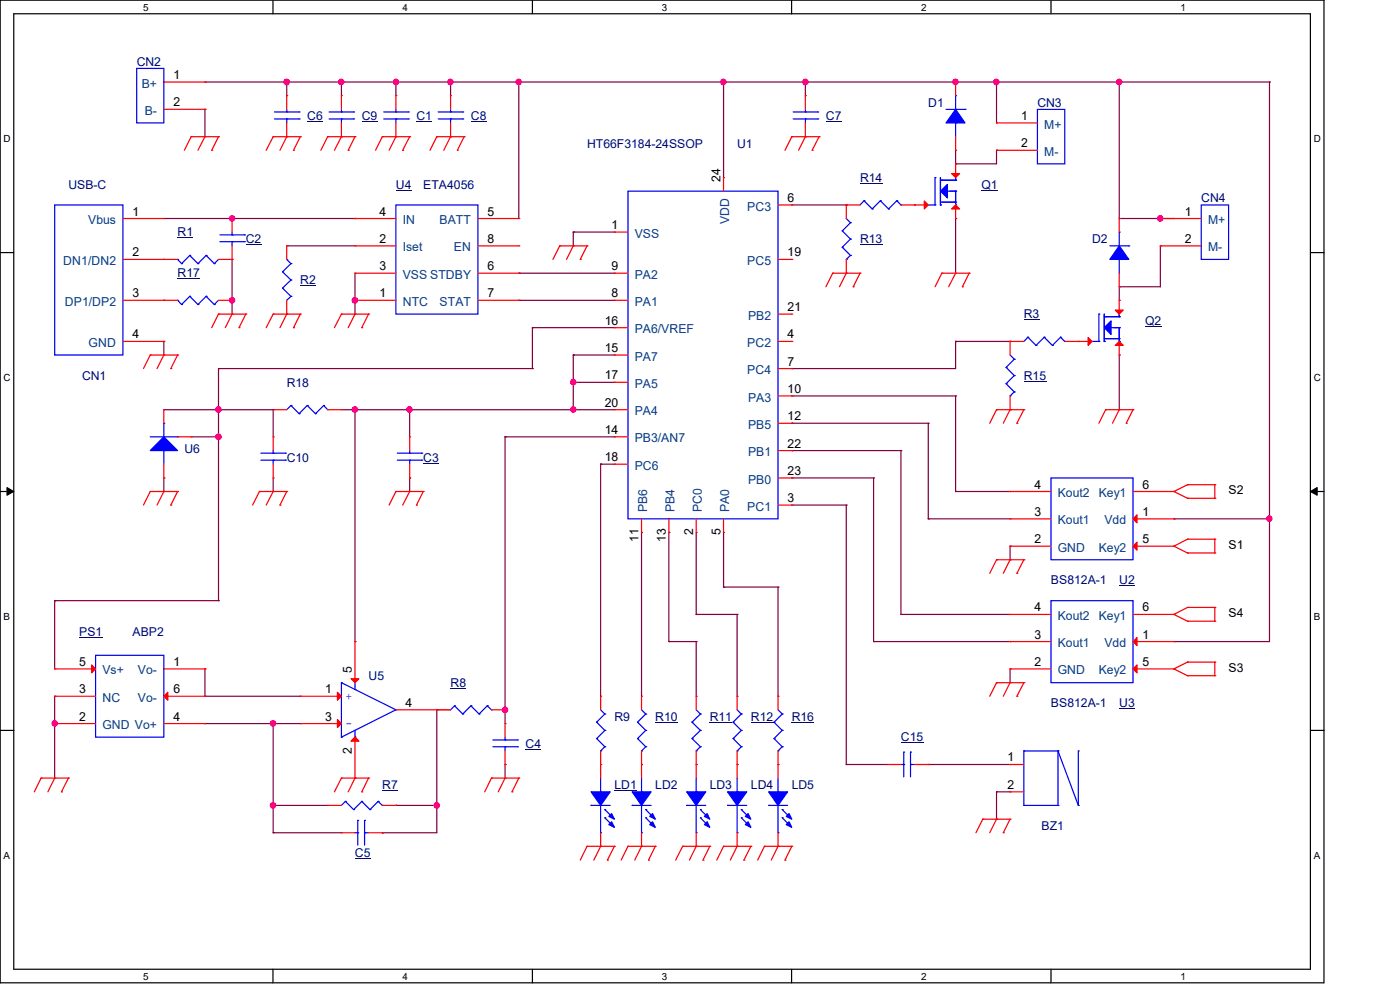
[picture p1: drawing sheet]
<svg xmlns="http://www.w3.org/2000/svg" width="297mm" height="210mm" viewBox="0 0 297 210" stroke-linecap="round" stroke-linejoin="round" font-family="sans-serif">
<path d="M0 0h280.9v208.5h-280.9zM2.9 2.9h275.1v202.7h-275.1z" fill="none" stroke="#000" stroke-width=".25"/>
<g fill="#fff">
<path d="M30.4 .3h1.1v2.4h-1.1z"/>
<path d="M30.4 205.9h1.1v2.3h-1.1z"/>
</g>
<path d="M57.9 0v2.9M57.9 205.6v2.9" fill="none" stroke="#000" stroke-width=".25"/>
<g fill="#fff">
<path d="M85.4 .3h1.1v2.4h-1.1z"/>
<path d="M85.4 205.9h1.1v2.3h-1.1z"/>
</g>
<path d="M112.9 0v2.9M112.9 205.6v2.9" fill="none" stroke="#000" stroke-width=".25"/>
<g fill="#fff">
<path d="M140.4 .3h1.2v2.4h-1.2z"/>
<path d="M140.4 205.9h1.2v2.3h-1.2z"/>
</g>
<path d="M167.9 0v2.9M167.9 205.6v2.9" fill="none" stroke="#000" stroke-width=".25"/>
<g fill="#fff">
<path d="M195.4 .3h1.2v2.4h-1.2z"/>
<path d="M195.4 205.9h1.2v2.3h-1.2z"/>
</g>
<path d="M223 0v2.9M223 205.6v2.9" fill="none" stroke="#000" stroke-width=".25"/>
<g fill="#fff">
<path d="M250.4 .3h1.2v2.4h-1.2z"/>
<path d="M250.4 205.9h1.2v2.3h-1.2z"/>
<path d="M.8 28.2h1.4v2.4h-1.4z"/>
<path d="M278.7 28.2h1.5v2.4h-1.5z"/>
<path d="M.8 78.9h1.4v2.3h-1.4z"/>
<path d="M278.7 78.9h1.5v2.3h-1.5z"/>
</g>
<path d="M0 53.6h2.9M278 53.6h2.9" fill="none" stroke="#000" stroke-width=".25"/>
<g fill="#fff">
<path d="M.8 129.6h1.3v2.3h-1.3z"/>
<path d="M278.7 129.6h1.4v2.3h-1.4z"/>
</g>
<path d="M0 104.3h2.9M278 104.3h2.9" fill="none" stroke="#000" stroke-width=".25"/>
<path d="M1.5 103.4l1.4 .9-1.4 .8zM278 104.3l1.4-.9v1.7z" fill="#000" stroke="#000" stroke-width=".21"/>
<g fill="#fff">
<path d="M.8 180.3h1.3v2.3h-1.3z"/>
<path d="M278.7 180.3h1.4v2.3h-1.4z"/>
</g>
<path d="M0 154.9h2.9M278 154.9h2.9" fill="none" stroke="#000" stroke-width=".25"/>
<g fill="none" stroke="#800040" stroke-width=".25">
<path d="M43.5 17.4h.1M43.5 17.4h225.8M60.8 17.4h.1M60.8 17.4v2.9M72.4 17.4h.1M72.4 17.4v2.9M84 17.4h.1M84 17.4v2.9M95.6 17.4h.1M95.6 17.4v2.9M110.1 17.4h.1M110.1 17.4v29"/>
<path d="M153.5 17.4h.1M153.5 17.4v20.3M170.9 17.4h.1M170.9 17.4v2.9M202.7 17.4h.1M211.4 17.4h.1M211.4 17.4v8.7M237.4 17.4h.1M237.4 17.4v29h11.6M269.3 17.4h.1M269.3 17.4v118.7h-20.3M43.5 23.2h.1"/>
<path d="M43.5 23.2v5.8M202.7 34.8h.1M202.7 31.9v2.9M211.4 31.9h.1M211.4 31.9v2.9h-8.7M34.8 46.4h40.5M49.2 46.4h.1M49.2 55v11.6M60.8 52.2h.1M60.8 52.2h14.5M75.3 46.4h.1M75.3 58v8.6"/>
<path d="M110.1 58h.1M110.1 58h20.2M121.6 49.2h.1M121.6 49.2v3M121.6 49.2h8.7M168 43.5h11.5M179.5 43.5h.1M202.7 46.4h.1M202.7 46.4v11.6M246.2 46.4h.1M246.2 52.2h.1M246.2 52.2v8.6h-8.8"/>
<path d="M249 46.4h.1M34.8 72.4h.1M34.8 72.4v2.9M46.4 78.2h.1M46.4 78.2h66.5M46.4 78.2v49.2M49.2 63.7h.1M49.2 66.6h.1M75.3 63.7h.1M75.3 66.6h.1M110.1 63.7h.1M110.1 63.7h20.2"/>
<path d="M112.9 69.5h.1M112.9 78.2h.1M112.9 69.5h17.4M112.9 69.5v8.7M121.6 75.3h.1M121.6 75.3v11.6M121.6 75.3h8.7M168 78.2h.1M202.7 72.4h.1M202.7 72.4v5.8h-34.7M202.7 72.4h11.6M237.4 75.3h.1"/>
<path d="M237.4 60.8h.1M237.4 63.7h.1M237.4 60.8v2.9M237.4 75.3v11.6M34.8 86.9h.1M34.8 86.9h23.2M40.6 92.7h5.8M46.4 86.9h.1M46.4 92.7h.1M58 86.9h.1M58 86.9v5.8M72.4 86.9h57.9"/>
<path d="M75.3 86.9h.1M75.3 86.9v49.2M86.9 86.9h.1M86.9 86.9v5.8M107.1 92.7h.1M107.1 92.7v60.8M107.1 92.7h23.2M121.6 81.1h.1M121.6 86.9h.1M121.6 81.1h8.7M127.4 98.5h.1M127.4 98.5v49.2"/>
<path d="M127.4 98.5h2.9M168 95.6h.1M168 89.8h.1M168 84h.1M168 95.6h23.1M168 89.8h28.9M168 84h34.7M191.1 95.6h.1M191.1 95.6v34.7M196.9 89.8h.1M196.9 89.8v20.3M202.7 84h.1"/>
<path d="M202.7 84v20.3M34.8 101.4h.1M34.8 101.4v2.9M58 104.3h.1M58 101.4v2.9M86.9 101.4h.1M86.9 101.4v2.9M136.1 112.9h.1M136.1 112.9v34.8M141.9 112.9h.1M141.9 112.9v23.2M147.7 112.9v17.4"/>
<path d="M153.5 112.9h.1M153.5 112.9v11.6M168 101.4h.1M168 107.1h.1M168 101.4h17.3M168 107.1h11.5M179.5 107.1h.1M179.5 107.1v55.1M185.3 101.4h.1M185.3 101.4v34.7M196.9 110.1h.1M196.9 110.1h17.4"/>
<path d="M202.7 104.3h.1M202.7 104.3h11.6M214.3 115.9h.1M214.3 115.9v2.8M249 110.1h.1M249 110.1h20.3M269.3 110.1h.1M11.6 127.4h.1M11.6 127.4v14.5M11.6 127.4h34.8M46.4 127.4h.1M75.3 136.1h.1"/>
<path d="M141.9 136.1h.1M141.9 136.1h5.8M147.7 130.3h.1M147.7 136.1h.1M147.7 136.1v11.6M147.7 130.3h8.7M153.5 124.5h.1M153.5 124.5h11.6M156.4 130.3h.1M156.4 130.3v17.4M165.1 124.5h.1M165.1 124.5v23.2"/>
<path d="M185.3 136.1h.1M185.3 136.1h29M191.1 130.3h.1M191.1 130.3h23.2M249 136.1h.1M11.6 153.5h.1M11.6 147.7h.1M11.6 147.7v17.4M43.5 147.7h.1M43.5 141.9h.1M43.5 141.9v5.8M43.5 147.7h20.2"/>
<path d="M43.5 153.5h20.2M58 153.5h.1M58 153.5v23.2M92.7 150.6h.1M92.7 150.6v26.1h-11.6M92.7 150.6h2.9M107.1 150.6h.1M214.3 141.9h.1M214.3 141.9v2.9M58 170.9h.1M58 176.7h.1M58 170.9h11.5"/>
<path d="M58 176.7h14.4M81.1 176.7h.1M84 170.9h.1M84 170.9h8.7M92.7 170.9h.1M107.1 162.2h.1M107.1 162.2v2.9M179.5 162.2h.1M179.5 162.2h8.8M196.9 162.2h.1M196.9 162.2h17.4M211.4 173.8h.1"/>
<path d="M211.4 168h.1M211.4 168v5.8M211.4 168h2.9"/>
</g>
<g fill="#f0f" stroke="#f0f" stroke-width=".25">
<circle cx="60.8" cy="17.4" r=".57"/>
<circle cx="110" cy="17.4" r=".56"/>
<circle cx="153.4" cy="17.4" r=".56"/>
<circle cx="49.2" cy="46.3" r=".56"/>
<circle cx="11.6" cy="153.5" r=".56"/>
<circle cx="57.9" cy="170.9" r=".56"/>
<circle cx="57.9" cy="153.5" r=".56"/>
<circle cx="92.7" cy="170.9" r=".56"/>
<circle cx="75.3" cy="63.7" r=".57"/>
<circle cx="75.3" cy="86.9" r=".57"/>
<circle cx="121.6" cy="81.1" r=".56"/>
<circle cx="107.1" cy="150.6" r=".56"/>
<circle cx="72.4" cy="17.4" r=".56"/>
<circle cx="84" cy="17.4" r=".56"/>
<circle cx="269.3" cy="110" r=".56"/>
<circle cx="211.4" cy="17.4" r=".56"/>
<circle cx="237.4" cy="17.4" r=".56"/>
<circle cx="49.2" cy="63.7" r=".56"/>
<circle cx="95.5" cy="17.4" r=".56"/>
<circle cx="246.1" cy="46.3" r=".56"/>
<circle cx="86.9" cy="86.9" r=".56"/>
<circle cx="121.6" cy="86.9" r=".56"/>
<circle cx="46.3" cy="86.9" r=".57"/>
<circle cx="46.3" cy="92.7" r=".57"/>
<circle cx="170.8" cy="17.4" r=".56"/>
<circle cx="202.7" cy="17.4" r=".56"/>
</g>
<g fill="none" stroke="#f00" stroke-width=".25">
<path d="M34.8 17.4h8.7M43.5 17.4h.1M202.7 17.4h.1M202.7 17.4v2.9M34.8 23.2h8.7M40.6 29h.1M40.6 29h5.8M40.6 29l-1.5 2.9M43.5 29h.1M43.5 23.2h.1M43.5 29l-1.5 2.9M44.9 31.9h.1"/>
<path d="M46.4 29h.1M46.4 29l-1.5 2.9M58 29h.1M58 29l-1.5 2.9M58 29h5.7M60.8 29h.1M60.8 20.3h.1M60.8 29l-1.4 2.9M60.8 20.3v2.9M60.8 26.1v2.9M62.3 31.9h.1M63.7 29h.1"/>
<path d="M63.7 29l-1.4 2.9M69.5 29h.1M69.5 29h5.8M69.5 29l-1.4 2.9M72.4 29h.1M72.4 20.3h.1M72.4 29l-1.4 2.9M72.4 20.3v2.9M72.4 26.1v2.9M73.9 31.9h.1M75.3 29h.1M75.3 29l-1.4 2.9"/>
<path d="M81.1 29h.1M81.1 29h5.8M81.1 29l-1.4 2.9M84 29h.1M84 20.3h.1M84 29l-1.5 2.9M84 20.3v2.9M84 26.1v2.9M85.4 31.9h.1M86.9 29h.1M86.9 29l-1.5 2.9M92.7 29h.1"/>
<path d="M92.7 29h5.8M92.7 29l-1.5 2.9M95.6 29h.1M95.6 20.3h.1M95.6 29l-1.5 2.9M95.6 20.3v2.9M95.6 26.1v2.9M97 31.9h.1M98.5 29h.1M98.5 29l-1.5 2.9M153.5 37.7h.1M153.5 37.7v2.9"/>
<path d="M168 29h.1M168 29h5.8M168 29l-1.5 2.9M170.9 29h.1M170.9 20.3h.1M170.9 29l-1.5 2.9M170.9 20.3v2.9M170.9 26.1v2.9M172.3 31.9h.1M173.8 29h.1M173.8 29l-1.5 2.9M202.7 34.8h.1"/>
<path d="M202.7 31.9h.1M202.7 29v2.9M202.7 34.8v2.9M211.4 26.1h.1M211.4 31.9h.1M211.4 26.1h8.7M211.4 31.9h8.7M26.1 46.4h8.7M26.1 55h11.6M34.8 46.4h.1M34.8 55h.1M46.4 55h2.8"/>
<path d="M49.2 46.4h.1M49.2 55h.1M49.2 46.4v2.8M49.2 52.2v2.8M60.8 52.2h.1M60.8 52.2v2.8M75.3 46.4h.1M75.3 58h.1M75.3 52.2h.1M75.3 58h8.7M75.3 52.2h8.7M75.3 46.4h8.7"/>
<path d="M101.4 58h8.7M101.4 52.2h8.7M101.4 46.4h8.7M110.1 58h.1M110.1 46.4h.1M110.1 52.2h.1M118.7 52.2h.1M118.7 52.2l-1.4 2.8M118.7 52.2h5.8M121.6 52.2h.1M121.6 52.2l-1.4 2.8M123.1 55h.1"/>
<path d="M124.5 52.2h.1M124.5 52.2l-1.4 2.8M130.3 58h.1M130.3 49.2h.1M130.3 58h2.9M130.3 49.2h2.9M165.1 55h2.9M165.1 43.5h2.9M168 43.5h.1M168 55h.1M176.7 58h.1M176.7 58h5.8"/>
<path d="M176.7 58l-1.5 2.8M179.5 58h.1M179.5 43.5h.1M179.5 58l-1.4 2.8M179.5 43.5v2.9M179.5 55v3M179.5 43.5h3M182.5 58h.1M182.5 58l-1.5 2.8M191.1 43.5h5.8M194 43.5h.1M199.8 58h.1"/>
<path d="M199.8 58l-1.4 2.8M199.8 58h5.8M202.7 58h.1M202.7 46.4h.1M202.7 58l-1.4 2.8M202.7 43.5v2.9M205.6 58h.1M205.6 58l-1.4 2.8M237.4 46.4h.1M237.4 46.4v2.8M237.4 58v2.8M246.2 46.4h.1"/>
<path d="M246.2 52.2h.1M246.2 52.2h8.6M246.2 46.4h8.6M26.1 63.7h11.6M26.1 72.4h8.7M31.9 75.3h.1M31.9 75.3l-1.5 2.9M31.9 75.3h5.8M34.8 75.3h.1M34.8 63.7h.1M34.8 72.4h.1M34.8 75.3l-1.5 2.9"/>
<path d="M36.2 78.2h.1M37.7 75.3h.1M37.7 75.3l-1.5 2.9M46.4 66.6h.1M46.4 66.6h5.8M46.4 66.6l-1.5 2.9M46.4 63.7h2.8M49.2 66.6h.1M49.2 63.7h.1M49.2 66.6l-1.4 2.9M50.7 69.5h.1M52.2 66.6h.1"/>
<path d="M52.2 66.6l-1.5 2.9M58 66.6h.1M58 66.6l-1.5 2.9M58 66.6h5.7M60.8 66.6h.1M60.8 66.6l-1.4 2.9M60.8 63.7v2.9M62.3 69.5h.1M63.7 66.6h.1M63.7 66.6l-1.4 2.9M72.4 66.6h.1M72.4 66.6h5.8"/>
<path d="M72.4 66.6l-1.4 2.9M75.3 66.6h.1M75.3 63.7h.1M75.3 66.6l-1.4 2.9M75.3 63.7h8.7M76.8 69.5h.1M78.2 66.6h.1M78.2 66.6l-1.4 2.9M101.4 63.7h8.7M110.1 63.7h.1M130.3 75.3h.1M130.3 69.5h.1"/>
<path d="M130.3 63.7h.1M130.3 75.3h2.9M130.3 63.7h2.9M130.3 69.5h2.9M165.1 66.6h2.9M165.1 72.4h2.9M165.1 78.2h2.9M168 72.4h.1M168 78.2h.1M168 66.6h.1M181 60.8h.1M204.2 60.8h.1"/>
<path d="M214.3 72.4h.1M214.3 72.4h2.9M214.3 72.4v2.9M225.9 72.4h5.8M228.8 72.4h.1M237.4 60.8h.1M237.4 63.7h.1M237.4 75.3h.1M237.4 63.7v2.9M237.4 72.4v2.9M34.8 86.9h.1M34.8 86.9v2.9"/>
<path d="M34.8 98.5v2.9M37.7 92.7h2.9M40.6 92.7h.1M58 92.7h.1M58 86.9h.1M58 86.9h2.8M58 92.7v2.9M58 98.5v2.9M69.5 86.9h2.9M72.4 86.9h.1M86.9 92.7h.1M86.9 92.7v2.9"/>
<path d="M86.9 98.5v2.9M130.3 81.1h.1M130.3 92.7h.1M130.3 98.5h.1M130.3 86.9h.1M130.3 86.9h2.9M130.3 92.7h2.9M130.3 81.1h2.9M130.3 98.5h2.9M165.1 84h2.9M165.1 89.8h2.9M165.1 95.6h2.9"/>
<path d="M168 84h.1M168 89.8h.1M168 95.6h.1M211.4 86.9h.1M211.4 86.9l-1.4 2.9M211.4 86.9h5.8M214.3 86.9h.1M214.3 86.9l-1.4 2.9M214.3 84v2.9M215.7 89.8h.1M217.2 86.9h.1M217.2 86.9l-1.5 2.9"/>
<path d="M234.6 86.9h.1M234.6 86.9h5.8M234.6 86.9l-1.5 2.9M237.4 86.9h.1M237.4 86.9l-1.4 2.9M238.9 89.8h.1M240.4 86.9h.1M240.4 86.9l-1.5 2.9M31.9 104.3h.1M31.9 104.3h5.8M31.9 104.3l-1.5 2.8M34.8 104.3h.1"/>
<path d="M34.8 101.4h.1M34.8 104.3l-1.5 2.8M36.2 107.1h.1M37.7 104.3h.1M37.7 104.3l-1.5 2.8M55 104.3h.1M55 104.3h5.8M55 104.3l-1.4 2.8M58 104.3h.1M58 101.4h.1M58 104.3l-1.5 2.8M59.4 107.1h.1"/>
<path d="M60.8 104.3h.1M60.8 104.3l-1.4 2.8M84 104.3h.1M84 104.3l-1.5 2.8M84 104.3h5.8M86.9 104.3h.1M86.9 101.4h.1M86.9 104.3l-1.5 2.8M88.3 107.1h.1M89.8 104.3h.1M89.8 104.3l-1.5 2.8M136.1 112.9h.1"/>
<path d="M136.1 110.1v2.8M141.9 112.9h.1M141.9 110.1v2.8M147.7 112.9h.1M147.7 110.1v2.8M153.5 112.9h.1M153.5 110.1v2.8M165.1 107.1h2.9M165.1 101.4h2.9M168 107.1h.1M168 101.4h.1M211.4 118.7h.1"/>
<path d="M211.4 118.7l-1.4 2.9M211.4 118.7h5.8M214.3 118.7h.1M214.3 110.1h.1M214.3 115.9h.1M214.3 104.3h.1M214.3 104.3h8.7M214.3 118.7l-1.4 2.9M214.3 110.1h8.7M214.3 115.9h8.7M217.2 118.7h.1M217.2 118.7l-1.5 2.9"/>
<path d="M240.4 104.3h8.6M240.4 110.1h8.6M240.4 115.9h8.6M249 104.3h.1M249 115.9h.1M249 110.1h.1M249 104.3l2.9 1.4M249 115.9l2.9 1.4M251.9 102.8h.1M251.9 105.7h.1M251.9 114.4h.1M251.9 117.3h.1"/>
<path d="M251.9 102.8l-2.9 1.5M251.9 102.8h5.8M251.9 105.7h5.8M251.9 114.4l-2.9 1.5M251.9 114.4h5.8M251.9 117.3h5.8M257.7 102.8h.1M257.7 105.7h.1M257.7 114.4h.1M257.7 117.3h.1M257.7 102.8v2.9M257.7 114.4v2.9"/>
<path d="M75.3 136.1h.1M75.3 136.1v8.7M214.3 136.1h.1M214.3 130.3h.1M214.3 130.3h8.7M214.3 136.1h8.7M215.7 121.6h.1M240.4 130.3h8.6M240.4 136.1h8.6M249 130.3h.1M249 136.1h.1M249 130.3l2.9 1.5"/>
<path d="M251.9 128.9h.1M251.9 131.8h.1M251.9 128.9l-2.9 1.4M251.9 128.9h5.8M251.9 131.8h5.8M257.7 128.9h.1M257.7 131.8h.1M257.7 128.9v2.9M11.6 153.5h.1M11.6 147.7h.1M11.6 141.9h.1M11.6 147.7h8.7"/>
<path d="M11.6 153.5h8.7M11.6 141.9h8.7M34.8 147.7h8.7M34.8 153.5h8.7M34.8 141.9h8.7M43.5 141.9h.1M43.5 153.5h.1M43.5 147.7h.1M63.7 147.7h.1M63.7 153.5h.1M63.7 147.7h8.7M63.7 153.5h8.7"/>
<path d="M75.3 156.4v8.7M84 150.6h11.6M92.7 150.6h.1M104.3 150.6h2.8M107.1 150.6h.1M107.1 153.5h.1M107.1 153.5v2.9M107.1 159.3v2.9M127.4 147.7h.1M127.4 147.7v2.9M127.4 159.3v5.8M136.1 147.7h.1"/>
<path d="M136.1 147.7v2.9M136.1 159.3v5.8M147.7 147.7h.1M147.7 147.7v2.9M147.7 159.3v5.8M156.4 147.7h.1M156.4 147.7v2.9M156.4 159.3v5.8M165.1 147.7h.1M165.1 147.7v2.9M165.1 159.3v5.8M211.4 144.8h.1"/>
<path d="M211.4 144.8l-1.4 2.9M211.4 144.8h5.8M214.3 144.8h.1M214.3 141.9h.1M214.3 144.8l-1.4 2.9M214.3 141.9h8.7M215.7 147.7h.1M217.2 144.8h.1M217.2 144.8l-1.5 2.9M240.4 141.9h8.6M249 141.9h.1M249 141.9l2.9 1.4"/>
<path d="M251.9 140.5h.1M251.9 143.3h.1M251.9 140.5l-2.9 1.4M251.9 140.5h5.8M251.9 143.3h5.8M257.7 140.5h.1M257.7 143.3h.1M257.7 140.5v2.8M8.7 165.1h.1M8.7 165.1l-1.4 2.9M8.7 165.1h5.8M11.6 165.1h.1"/>
<path d="M11.6 165.1l-1.4 2.9M13 168h.1M14.5 165.1h.1M14.5 165.1l-1.5 2.9M69.5 170.9h.1M69.5 170.9h2.9M72.4 165.1h.1M72.4 176.7h.1M72.4 165.1h5.8M72.4 165.1l-1.4 2.9M72.4 176.7h2.9M75.3 165.1h.1"/>
<path d="M75.3 165.1l-1.4 2.9M76.8 168h.1M78.2 165.1h.1M78.2 165.1l-1.4 2.9M78.2 176.7h2.9M81.1 176.7h.1M81.1 170.9h2.9M84 170.9h.1M104.3 165.1h.1M104.3 165.1h5.8M104.3 165.1l-1.5 2.9M107.1 165.1h.1"/>
<path d="M107.1 162.2h.1M107.1 165.1l-1.4 2.9M108.6 168h.1M110.1 165.1h.1M110.1 165.1l-1.5 2.9M124.5 179.5h.1M124.5 179.5h5.8M124.5 179.5l-1.4 3M127.4 179.5h.1M127.4 162.2h.1M127.4 179.5l-1.4 3M127.4 176.7v2.8"/>
<path d="M130.3 179.5h.1M130.3 179.5l-1.4 3M133.2 179.5h.1M133.2 179.5l-1.4 3M133.2 179.5h5.8M136.1 179.5h.1M136.1 162.2h.1M136.1 179.5l-1.4 3M136.1 176.7v2.8M139 179.5h.1M139 179.5l-1.4 3M144.8 179.5h.1"/>
<path d="M144.8 179.5h5.8M144.8 179.5l-1.5 3M147.7 179.5h.1M147.7 162.2h.1M147.7 179.5l-1.4 3M147.7 176.7v2.8M150.6 179.5h.1M150.6 179.5l-1.5 3M153.5 179.5h.1M153.5 179.5h5.8M153.5 179.5l-1.4 3M156.4 179.5h.1"/>
<path d="M156.4 162.2h.1M156.4 179.5l-1.5 3M156.4 176.7v2.8M159.3 179.5h.1M159.3 179.5l-1.5 3M162.2 179.5h.1M162.2 179.5h5.8M162.2 179.5l-1.5 3M165.1 179.5h.1M165.1 162.2h.1M165.1 179.5l-1.5 3M165.1 176.7v2.8"/>
<path d="M168 179.5h.1M168 179.5l-1.5 3M188.3 162.2h.1M188.3 162.2h2.8M194 162.2h2.9M196.9 162.2h.1M208.5 173.8h.1M208.5 173.8l-1.4 2.9M208.5 173.8h5.8M211.4 173.8h.1M211.4 173.8l-1.4 2.9M212.9 176.7h.1"/>
<path d="M214.3 173.8h.1M214.3 162.2h.1M214.3 168h.1M214.3 173.8l-1.4 2.9M214.3 162.2h2.9M214.3 168h2.9M128.9 182.5h.1M137.6 182.5h.1M149.1 182.5h.1M157.8 182.5h.1M166.5 182.5h.1"/>
</g>
<g fill="none" stroke="#00f" stroke-width=".25">
<path d="M29 14.5h5.8v11.6h-5.8zM58.2 25.2h5.3M58.2 23.7h5.3M60.8 23.7h.1M60.8 25.2h.1M60.8 23.2v.5M60.8 25.2v.9M63.5 25.2h.1M63.5 23.7h.1M69.8 25.2h5.2M69.8 23.7h5.2M72.4 23.7h.1"/>
<path d="M72.4 25.2h.1M72.4 23.2v.5M72.4 25.2v.9M75 25.2h.1M75 23.7h.1M81.4 25.2h5.2M81.4 23.7h5.2M84 23.7h.1M84 25.2h.1M84 23.2v.5M84 25.2v.9M86.6 25.2h.1"/>
<path d="M86.6 23.7h.1M93 25.2h5.2M93 23.7h5.2M95.6 23.7h.1M95.6 25.2h.1M95.6 23.2v.5M95.6 25.2v.9M98.2 25.2h.1M98.2 23.7h.1M168.3 25.2h5.2M168.3 23.7h5.2M170.9 23.7h.1"/>
<path d="M170.9 25.2h.1M170.9 23.2v.5M170.9 25.2v.9M173.5 25.2h.1M173.5 23.7h.1M198.4 37.7h.1M198.4 37.7v5.8M199.5 38.2h.1M199.5 37.7v5.8M199.5 38.2h3.2M199.8 38.2h.1M200.7 23.2h4"/>
<path d="M202.7 38.2h.1M202.7 26.1h.1M202.7 20.3h.1M202.7 20.3v2.9M202.7 26.1v2.9M202.7 37.7v.5M204.7 23.2h.1M220.1 23.2h5.8v11.6h-5.8zM11.6 43.5h14.5v31.8h-14.5zM37.7 55h.1M37.7 55l.8 .9M38.5 55.9h.1"/>
<path d="M40.3 54.2h.1M40.3 54.2l1.7 1.7M40.3 54.2l-1.8 1.7M42 55.9h.1M43.7 54.2h.1M43.7 54.2l1.8 1.7M43.7 54.2l-1.7 1.7M45.5 55.9h.1M46.4 55l-.9 .9M46.7 51.3h5.2M46.7 49.8h5.2M49.2 49.8h.1"/>
<path d="M49.2 51.3h.1M49.2 49.2v.6M49.2 51.3v.9M51.9 51.3h.1M51.9 49.8h.1M59.9 57.7h.1M59.9 57.7l1.8 1.7M60.8 55h.1M60.8 55l.9 .9M61.7 59.4h.1M61.7 55.9h.1M61.7 59.4l-1.8 1.7"/>
<path d="M61.7 55.9l-1.8 1.8M84 43.5h17.4v23.1h-17.4zM133.2 40.6h31.9v69.5h-31.9zM178.7 49h.1M178.7 52.5h.1M178.7 49l1.7 1.7M178.7 52.5l1.7 1.7M179.5 55h.1M179.5 46.4l.9 .8M180.4 47.2h.1M180.4 50.7h.1M180.4 54.2h.1"/>
<path d="M180.4 47.2l-1.7 1.8M180.4 50.7l-1.7 1.8M180.4 54.2l-.9 .8M183.3 42.6h.1M183.3 42.6l-.8 .9M183.3 42.6l1.7 1.7M185 44.3h.1M186.8 42.6h.1M186.8 42.6l-1.8 1.7M186.8 42.6l1.7 1.7M188.5 44.3h.1M190.2 42.6h.1"/>
<path d="M190.2 42.6l-1.7 1.7M190.2 42.6l.9 .9M191.1 43.5h.1M196.9 43.5h1.5M198.4 43.5h.1M199.5 43.5h.1M199.5 42.9h3.2M201 40.6h1.7M202.4 42.9h.1M202.7 40.6h.1M202.7 43.5h.1M202.7 42.9h.1"/>
<path d="M202.7 40.6v2.9M235.5 52.2h4M237.4 55h.1M237.4 49.2h.1M237.4 49.2v3M237.4 55v3M239.5 52.2h.1M254.8 43.5h5.8v11.5h-5.8zM37.7 63.7h.1M37.7 63.7l.8 .9M38.5 64.6h.1M40.3 62.9h.1"/>
<path d="M40.3 62.9l1.7 1.7M40.3 62.9l-1.8 1.7M42 64.6h.1M43.7 62.9h.1M43.7 62.9l1.8 1.7M43.7 62.9l-1.7 1.7M45.5 64.6h.1M46.4 63.7l-.9 .9M59.9 61.1h.1M59.9 61.1l1.8 1.8M61.7 62.9h.1M61.7 62.9l-.9 .8"/>
<path d="M213.4 77.9h.1M213.4 77.9l1.8 1.8M214.3 75.3l.9 .9M215.2 76.2h.1M215.2 79.7h.1M215.2 76.2l-1.8 1.7M215.2 79.7l-1.8 1.7M218.1 71.5h.1M218.1 71.5l-.9 .9M218.1 71.5l1.7 1.8M219.8 73.3h.1M221.5 71.5h.1"/>
<path d="M221.5 71.5l-1.7 1.8M221.5 71.5l1.8 1.8M223.3 73.3h.1M225 71.5h.1M225 71.5l-1.7 1.8M225 71.5l.9 .9M225.9 72.4h.1M231.7 72.4h1.4M233.1 72.4h.1M233.1 66.6h.1M233.1 66.6v5.8M234.3 72.4h.1"/>
<path d="M234.3 67.2h.1M234.3 66.6v5.8M234.3 67.2h3.1M234.3 71.8h3.1M234.6 67.2h.1M235.7 69.5h1.7M237.2 71.8h.1M237.4 67.2h.1M237.4 69.5h.1M237.4 72.4h.1M237.4 71.8h.1M237.4 66.6v.6"/>
<path d="M237.4 69.5v2.9M31.9 92.7h5.8M34.8 95.6h.1M34.8 89.8h.1M34.8 89.8v2.9M34.8 95.6v2.9M37.7 92.7h.1M55.3 97.6h5.2M55.3 96.1h5.2M58 96.1h.1M58 97.6h.1M58 95.6v.5"/>
<path d="M58 97.6v.9M60.5 97.6h.1M60.5 96.1h.1M61.7 86h.1M61.7 86l-.9 .9M61.7 86l1.8 1.8M63.5 87.8h.1M65.2 86h.1M65.2 86l-1.7 1.8M65.2 86l1.7 1.8M66.9 87.8h.1M68.7 86h.1"/>
<path d="M68.7 86l-1.8 1.8M68.7 86l.8 .9M69.5 86.9h.1M84.3 97.6h5.2M84.3 96.1h5.2M86.9 96.1h.1M86.9 97.6h.1M86.9 95.6v.5M86.9 97.6v.9M89.5 97.6h.1M89.5 96.1h.1M213.4 81.4h.1"/>
<path d="M213.4 81.4l1.8 1.7M214.3 84h.1M215.2 83.1h.1M215.2 83.1l-.9 .9M223 101.4h17.4v17.3h-17.4zM20.3 139h14.5v17.4h-14.5zM223 127.4h17.4v17.4h-17.4zM72.4 156.4h.1M72.4 144.8h.1M72.4 144.8v11.6M72.4 144.8l11.6 5.8M75.3 146.3h.1"/>
<path d="M75.3 156.4h.1M75.3 144.8v1.5M75.3 154.9v1.5M84 150.6h.1M84 150.6l-11.6 5.8M96.4 149.7h.1M96.4 149.7l-.8 .9M96.4 149.7l1.8 1.8M98.2 151.5h.1M99.9 149.7h.1M99.9 149.7l-1.7 1.8M99.9 149.7l1.7 1.8"/>
<path d="M101.6 151.5h.1M103.4 149.7h.1M103.4 149.7l-1.8 1.8M103.4 149.7l.9 .9M104.3 150.6h.1M104.6 158.4h5.2M104.6 157h5.2M107.1 157h.1M107.1 158.4h.1M107.1 156.4v.6M107.1 158.4v.9M109.8 158.4h.1"/>
<path d="M109.8 157h.1M126.6 153.2h.1M126.6 156.7h.1M126.6 153.2l1.7 1.7M126.6 156.7l1.7 1.7M127.4 159.3h.1M127.4 150.6l.9 .9M128.3 151.5h.1M128.3 154.9h.1M128.3 158.4h.1M128.3 151.5l-1.7 1.7M128.3 154.9l-1.7 1.8"/>
<path d="M128.3 158.4l-.9 .9M135.3 153.2h.1M135.3 156.7h.1M135.3 153.2l1.7 1.7M135.3 156.7l1.7 1.7M136.1 159.3h.1M136.1 150.6l.9 .9M137 151.5h.1M137 154.9h.1M137 158.4h.1M137 151.5l-1.7 1.7M137 154.9l-1.7 1.8"/>
<path d="M137 158.4l-.9 .9M146.8 153.2h.1M146.8 156.7h.1M146.8 153.2l1.8 1.7M146.8 156.7l1.8 1.7M147.7 159.3h.1M147.7 150.6l.9 .9M148.6 151.5h.1M148.6 154.9h.1M148.6 158.4h.1M148.6 151.5l-1.8 1.7M148.6 154.9l-1.8 1.8"/>
<path d="M148.6 158.4l-.9 .9M155.5 153.2h.1M155.5 156.7h.1M155.5 153.2l1.8 1.7M155.5 156.7l1.8 1.7M156.4 159.3h.1M156.4 150.6l.9 .9M157.3 151.5h.1M157.3 154.9h.1M157.3 158.4h.1M157.3 151.5l-1.8 1.7M157.3 154.9l-1.8 1.8"/>
<path d="M157.3 158.4l-.9 .9M164.2 153.2h.1M164.2 156.7h.1M164.2 153.2l1.7 1.7M164.2 156.7l1.7 1.7M165.1 159.3h.1M165.1 150.6l.8 .9M165.9 151.5h.1M165.9 154.9h.1M165.9 158.4h.1M165.9 151.5l-1.7 1.7M165.9 154.9l-1.7 1.8"/>
<path d="M165.9 158.4l-.8 .9M191.7 159.6h.1M191.7 159.6v5.2M193.2 159.6h.1M193.2 159.6v5.2M217.2 159.3h.1M217.2 159.3v11.6M217.2 159.3h7.3M224.5 159.3h.1M224.5 159.3v11.6M224.5 159.3l4.3 11.6M228.8 159.3h.1"/>
<path d="M228.8 159.3v11.6M73.3 170h.1M73.3 170l-.9 .9M73.3 170l1.7 1.7M75 171.7h.1M75.3 176.7h.6M75.9 176.7h.1M75.9 174h.1M75.9 174v5.3M76.8 170h.1M76.8 170l-1.8 1.7M76.8 170l1.7 1.7"/>
<path d="M77.3 174h.1M77.3 176.7h.1M77.3 176.7h.9M77.3 174v5.3M78.5 171.7h.1M80.2 170h.1M80.2 170l-1.7 1.7M80.2 170l.9 .9M81.1 170.9h.1M125.4 170.9h.1M125.4 170.9h4.1M127.4 168h.1"/>
<path d="M127.4 176.7h.1M127.4 165.1v2.9M127.4 170.9v5.8M128.3 171.7h.1M128.3 173.5h.1M128.3 171.7l1.7 1.8M128.3 173.5l1.7 1.7M134.1 170.9h.1M134.1 170.9h4M136.1 168h.1M136.1 176.7h.1M136.1 165.1v2.9"/>
<path d="M136.1 170.9v5.8M137 171.7h.1M137 173.5h.1M137 171.7l1.7 1.8M137 173.5l1.7 1.7M145.7 170.9h.1M145.7 170.9h4M147.7 168h.1M147.7 176.7h.1M147.7 165.1v2.9M147.7 170.9v5.8M148.6 171.7h.1"/>
<path d="M148.6 173.5h.1M148.6 171.7l1.7 1.8M148.6 173.5l1.7 1.7M154.3 170.9h.1M154.3 170.9h4.1M156.4 168h.1M156.4 176.7h.1M156.4 165.1v2.9M156.4 170.9v5.8M157.3 171.7h.1M157.3 173.5h.1M157.3 171.7l1.7 1.8"/>
<path d="M157.3 173.5l1.7 1.7M163.1 170.9h.1M163.1 170.9h4M165.1 168h.1M165.1 176.7h.1M165.1 165.1v2.9M165.1 170.9v5.8M165.9 171.7h.1M165.9 173.5h.1M165.9 171.7l1.8 1.8M165.9 173.5l1.8 1.7M191.1 162.2h.6"/>
<path d="M191.7 162.2h.1M193.2 162.2h.1M193.2 162.2h.8M217.2 170.9h.1M217.2 170.9h7.3M224.5 170.9h.1M228.8 170.9h.1"/>
</g>
<g fill="none" stroke="#000080" stroke-width=".21">
<path d="M65.2 25.9h3.3M76.8 25.9h3.3M88.3 25.9h3.4M99.9 25.9h3.3M175.2 25.9h3.3M182.5 38.9h4.7M37.7 59.1h4.7M37.7 50.5h3.3M52.2 51.9h3.3M84 40.3h3.3M182.5 51.9h4.7M208.2 40.3h3.5"/>
<path d="M63.7 60.6h3.3M217.2 67.9h3.3M243 69.3h3.4M89.8 98.3h3.3M217.2 80.9h4.8M16.8 135.3h4.9M237.4 124.3h3.3M95.6 146h3.3M111.5 159h3.3M139 153.2h4.8M150.6 153.2h4.7M159.3 153.2h4.7"/>
<path d="M168 153.2h4.7M191.1 157.6h4.8M237.4 150.4h3.3M81.1 167.7h3.3M130.3 167.7h4.8M75.3 182.2h3.3"/>
</g>
<g fill="#00f" stroke="#00f" stroke-width=".25">
<path d="M34.8 92.7l2.9 2.9h-5.8z"/>
<path d="M199.5 40.6l1.5-1.5v2.9z"/>
<path d="M234.3 69.5l1.4-1.4v2.9z"/>
<path d="M163.1 168h4l-2 2.9z" fill-rule="evenodd"/>
<path d="M167.4 174.3l.6 1.2-1.2-.6z" fill-rule="evenodd"/>
<path d="M167.4 172.6l.6 1.2-1.2-.6z" fill-rule="evenodd"/>
<path d="M237.4 52.2l2.1 2.8h-4z" fill-rule="evenodd"/>
<path d="M125.4 168h4.1l-2.1 2.9z" fill-rule="evenodd"/>
<path d="M129.8 174.3l.5 1.2-1.1-.6z" fill-rule="evenodd"/>
<path d="M129.8 172.6l.5 1.2-1.1-.6z" fill-rule="evenodd"/>
<path d="M145.7 168h4l-2 2.9z" fill-rule="evenodd"/>
<path d="M150 174.3l.6 1.2-1.2-.6z" fill-rule="evenodd"/>
<path d="M150 172.6l.6 1.2-1.2-.6z" fill-rule="evenodd"/>
<path d="M154.3 168h4.1l-2 2.9z" fill-rule="evenodd"/>
<path d="M158.1 174.9l.6-.6 .6 1.2z" fill-rule="evenodd"/>
<path d="M158.1 173.2l.6-.6 .6 1.2z" fill-rule="evenodd"/>
<path d="M202.7 23.2l2 2.9h-4z" fill-rule="evenodd"/>
<path d="M134.1 168h4l-2 2.9z" fill-rule="evenodd"/>
<path d="M138.4 174.3l.6 1.2-1.2-.6z" fill-rule="evenodd"/>
<path d="M138.4 172.6l.6 1.2-1.2-.6z" fill-rule="evenodd"/>
</g>
<g fill="#f00" stroke="#f00" stroke-width=".25">
<path d="M71.6 146.9l.8 .8-.8 .8z"/>
<path d="M71.6 152.7l.8 .8-.8 .8z"/>
<path d="M74.5 144h1.7l-.9 .8z"/>
<path d="M74.5 157.2l.8-.8 .9 .8z"/>
<path d="M240.4 115.9l.8-.9v1.7z"/>
<path d="M240.4 110.1l.8-.9v1.7z"/>
<path d="M240.4 141.9l.8-.8v1.6z"/>
<path d="M240.4 136.1l.8-.8v1.6z"/>
<path d="M196.1 42.6l.8 .9-.8 .8z"/>
<path d="M201.9 36.8h1.7l-.9 .9z"/>
<path d="M201.9 44.3l.8-.8 .9 .8z"/>
<path d="M19.4 141.1l.9 .8-.9 .8z"/>
<path d="M35.6 146.9v1.6l-.8-.8z"/>
<path d="M230.8 71.6l.9 .8-.9 .9z"/>
<path d="M236.6 65.8h1.7l-.9 .8z"/>
<path d="M236.6 73.3l.8-.9 .9 .9z"/>
</g>
<g font-size="2.6" fill="#000080">
<text x="29" y="13.9">CN2</text>
<text x="196.9" y="22.6">D1</text>
<text x="220.1" y="22.6">CN3</text>
<text x="65.2" y="25.5">C6</text>
<text x="76.7" y="25.5">C9</text>
<text x="88.3" y="25.5">C1</text>
<text x="99.9" y="25.5">C8</text>
<text x="175.2" y="25.5">C7</text>
<text x="124.5" y="31.3">HT66F3184-24SSOP</text>
<text x="156.4" y="31.3">U1</text>
<text x="14.5" y="40">USB-C</text>
<text x="84" y="40">U4</text>
<text x="89.8" y="40">ETA4056</text>
<text x="182.5" y="38.6">R14</text>
<text x="208.2" y="40">Q1</text>
<text x="254.8" y="42.9">CN4</text>
<text x="37.7" y="50.1">R1</text>
<text x="52.2" y="51.6">C2</text>
<text x="182.5" y="51.6">R13</text>
<text x="231.7" y="51.6">D2</text>
<text x="37.7" y="58.8">R17</text>
<text x="63.7" y="60.3">R2</text>
<text x="217.2" y="67.5">R3</text>
<text x="242.9" y="69">Q2</text>
<text x="17.4" y="80.5">CN1</text>
<text x="60.8" y="82">R18</text>
<text x="217.2" y="80.5">R15</text>
<text x="39.1" y="96.2">U6</text>
<text x="60.8" y="97.9">C10</text>
<text x="89.8" y="97.9">C3</text>
<text x="223" y="124">BS812A-1</text>
<text x="237.4" y="124">U2</text>
<text x="16.8" y="135">PS1</text>
<text x="28.1" y="135">ABP2</text>
<text x="78.2" y="144.2">U5</text>
<text x="95.6" y="145.7">R8</text>
<text x="130.3" y="152.9">R9</text>
<text x="139" y="152.9">R10</text>
<text x="150.6" y="152.9">R11</text>
<text x="159.3" y="152.9">R12</text>
<text x="168" y="152.9">R16</text>
<text x="223" y="150">BS812A-1</text>
<text x="237.4" y="150">U3</text>
<text x="111.5" y="158.7">C4</text>
<text x="191.1" y="157.3">C15</text>
<text x="81.1" y="167.4">R7</text>
<text x="130.3" y="167.4">LD1</text>
<text x="139" y="167.4">LD2</text>
<text x="150.6" y="167.4">LD3</text>
<text x="159.3" y="167.4">LD4</text>
<text x="168" y="167.4">LD5</text>
<text x="221" y="176.1">BZ1</text>
<text x="75.3" y="181.9">C5</text>
</g>
<g font-size="2.6">
<text x="36.8" y="16.8">1</text>
<text x="36.8" y="22.6">2</text>
<text x="216.6" y="25.4">1</text>
<text x="216.6" y="31.2">2</text>
<text x="152.9" y="38.5" transform="rotate(-90 152.9 38.5)">24</text>
<text x="28.1" y="45.7">1</text>
<text x="80.5" y="45.7">4</text>
<text x="103.4" y="45.7">5</text>
<text x="167.1" y="42.8">6</text>
<text x="251.4" y="45.7">1</text>
<text x="80.5" y="51.5">2</text>
<text x="103.4" y="51.5">8</text>
<text x="129.8" y="48.6">1</text>
<text x="251.4" y="51.5">2</text>
<text x="28.1" y="54.4">2</text>
<text x="80.5" y="57.3">3</text>
<text x="103.4" y="57.3">6</text>
<text x="129.8" y="57.3">9</text>
<text x="167.1" y="54.4">19</text>
<text x="28.1" y="63.1">3</text>
<text x="80.5" y="63.1">1</text>
<text x="103.4" y="63.1">7</text>
<text x="129.8" y="63.1">8</text>
<text x="167.1" y="66">21</text>
<text x="28.1" y="71.8">4</text>
<text x="128.3" y="68.9">16</text>
<text x="167.1" y="71.8">4</text>
<text x="128.3" y="74.7">15</text>
<text x="167.1" y="77.6">7</text>
<text x="128.3" y="80.5">17</text>
<text x="167.1" y="83.4">10</text>
<text x="128.3" y="86.3">20</text>
<text x="167.1" y="89.2">12</text>
<text x="128.3" y="92">14</text>
<text x="167.1" y="95">22</text>
<text x="128.3" y="97.8">18</text>
<text x="167.1" y="100.8">23</text>
<text x="167.1" y="106.5">3</text>
<text x="219.5" y="103.6">4</text>
<text x="242.4" y="103.6">6</text>
<text x="260.6" y="104.9">S2</text>
<text x="147.1" y="113.5" transform="rotate(-90 147.1 113.5)">2</text>
<text x="152.9" y="113.5" transform="rotate(-90 152.9 113.5)">5</text>
<text x="219.5" y="109.4">3</text>
<text x="242.4" y="109.4">1</text>
<text x="135.5" y="115" transform="rotate(-90 135.5 115)">11</text>
<text x="141.3" y="115" transform="rotate(-90 141.3 115)">13</text>
<text x="219.5" y="115.2">2</text>
<text x="242.4" y="115.2">5</text>
<text x="260.6" y="116.5">S1</text>
<text x="219.5" y="129.7">4</text>
<text x="242.4" y="129.7">6</text>
<text x="260.6" y="130.9">S4</text>
<text x="219.5" y="135.5">3</text>
<text x="242.4" y="135.5">1</text>
<text x="16.8" y="141.3">5</text>
<text x="36.8" y="141.3">1</text>
<text x="74.7" y="142.8" transform="rotate(-90 74.7 142.8)">5</text>
<text x="219.5" y="141.3">2</text>
<text x="242.4" y="141.3">5</text>
<text x="260.6" y="142.5">S3</text>
<text x="16.8" y="147.1">3</text>
<text x="36.8" y="147.1">6</text>
<text x="69" y="147.1">1</text>
<text x="86" y="149.9">4</text>
<text x="16.8" y="152.9">2</text>
<text x="36.8" y="152.9">4</text>
<text x="69" y="152.9">3</text>
<text x="74.7" y="159.8" transform="rotate(-90 74.7 159.8)">2</text>
<text x="213.7" y="161.5">1</text>
<text x="213.7" y="167.3">2</text>
</g>
<g font-size="2.6" fill="#004080">
<text x="30.1" y="18.6">B+</text>
<text x="30.7" y="24.4">B-</text>
<text x="221.5" y="27.3">M+</text>
<text x="221.5" y="33.1">M-</text>
<text x="18.7" y="47.5">Vbus</text>
<text x="85.4" y="47.5">IN</text>
<text x="93.3" y="47.5">BATT</text>
<text x="154.7" y="47.5" transform="rotate(-90 154.7 47.5)">VDD</text>
<text x="158.5" y="44.7">PC3</text>
<text x="256.3" y="47.5">M+</text>
<text x="85.4" y="53.3">Iset</text>
<text x="96.3" y="53.3">EN</text>
<text x="134.7" y="50.4">VSS</text>
<text x="256.3" y="53.3">M-</text>
<text x="13.4" y="56.2">DN1/DN2</text>
<text x="85.4" y="59.1">VSS STDBY</text>
<text x="134.7" y="59.1">PA2</text>
<text x="158.5" y="56.2">PC5</text>
<text x="13.8" y="64.9">DP1/DP2</text>
<text x="85.4" y="64.9">NTC</text>
<text x="93.3" y="64.9">STAT</text>
<text x="134.7" y="64.9">PA1</text>
<text x="134.7" y="70.7">PA6/VREF</text>
<text x="158.7" y="67.8">PB2</text>
<text x="18.8" y="73.6">GND</text>
<text x="134.7" y="76.5">PA7</text>
<text x="158.5" y="73.6">PC2</text>
<text x="134.7" y="82.3">PA5</text>
<text x="158.5" y="79.4">PC4</text>
<text x="134.7" y="88.1">PA4</text>
<text x="158.7" y="85.2">PA3</text>
<text x="134.7" y="93.9">PB3/AN7</text>
<text x="158.7" y="91">PB5</text>
<text x="134.7" y="99.7">PC6</text>
<text x="158.7" y="96.8">PB1</text>
<text x="158.7" y="102.6">PB0</text>
<text x="224.4" y="105.5">Kout2</text>
<text x="233.1" y="105.5">Key1</text>
<text x="137.3" y="108.6" transform="rotate(-90 137.3 108.6)">PB6</text>
<text x="143.1" y="108.6" transform="rotate(-90 143.1 108.6)">PB4</text>
<text x="148.9" y="108.6" transform="rotate(-90 148.9 108.6)">PC0</text>
<text x="154.7" y="108.6" transform="rotate(-90 154.7 108.6)">PA0</text>
<text x="158.5" y="108.3">PC1</text>
<text x="224.4" y="111.3">Kout1</text>
<text x="234.3" y="111.3">Vdd</text>
<text x="224.4" y="117">GND</text>
<text x="233.1" y="117">Key2</text>
<text x="224.4" y="131.5">Kout2</text>
<text x="233.1" y="131.5">Key1</text>
<text x="224.4" y="137.3">Kout1</text>
<text x="234.3" y="137.3">Vdd</text>
<text x="21.7" y="143.1">Vs+</text>
<text x="29.3" y="143.1">Vo-</text>
<text x="224.4" y="143.1">GND</text>
<text x="233.1" y="143.1">Key2</text>
<text x="21.7" y="148.9">NC</text>
<text x="29.3" y="148.9">Vo-</text>
<text x="21.7" y="154.7">GND Vo+</text>
</g>
<g font-size="2.4" fill="#00f">
<text x="73.3" y="148.5">+</text>
<text x="73.3" y="154.3">-</text>
</g>
<g font-size="2.1">
<text x="30.4" y="2.2">5</text>
<text x="85.4" y="2.2">4</text>
<text x="140.4" y="2.2">3</text>
<text x="195.4" y="2.2">2</text>
<text x="250.4" y="2.2">1</text>
<text x=".8" y="30.1">D</text>
<text x="278.7" y="30.1">D</text>
<text x=".8" y="80.8">C</text>
<text x="278.7" y="80.8">C</text>
<text x=".8" y="131.5">B</text>
<text x="278.7" y="131.5">B</text>
<text x=".8" y="182.2">A</text>
<text x="278.7" y="182.2">A</text>
<text x="30.4" y="207.8">5</text>
<text x="85.4" y="207.8">4</text>
<text x="140.4" y="207.8">3</text>
<text x="195.4" y="207.8">2</text>
<text x="250.4" y="207.8">1</text>
</g>
</svg>
